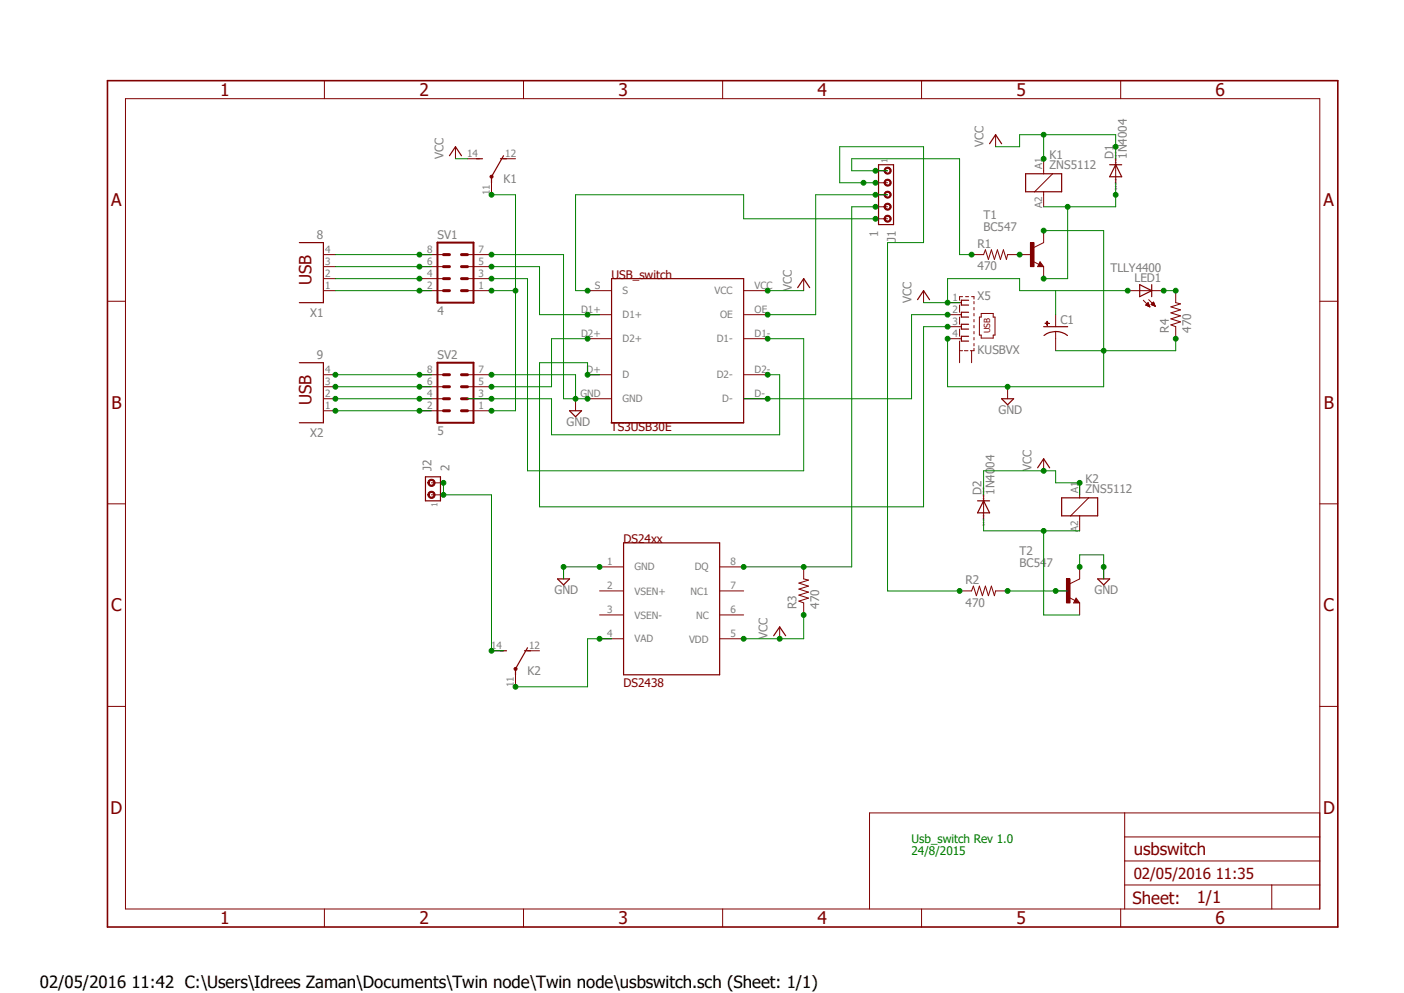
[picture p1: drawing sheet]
<svg xmlns="http://www.w3.org/2000/svg" width="297mm" height="210mm" viewBox="0 0 297 210" stroke-linecap="round" stroke-linejoin="round" font-family="sans-serif">
<path d="M22.2 16.7l261.1 179.9M283.3 16.7l-261.1 179.9" fill="none" stroke="#fff" stroke-width=".21"/>
<g fill="none" stroke="#800000" stroke-width=".25">
<path d="M100.8 33.6h1.3M105.9 33.6h1.2M106.5 32.9l-2.5 4.5v1.3M209.3 30.4l1.3-1.9 1.3 1.9M217 36.7h7.6v3.9h-7.6zM63.3 51.3h5.1v12.7h-5.1M129.4 58.9h27.9v30.5h-27.9zM63.3 76.7h5.1v12.7h-5.1M168.7 60.8l1.3-1.9 1.3 1.9M194.1 63.4l1.3-1.9 1.2 1.9M204.9 63.5h-1.5v1h1.5M204.9 66h-1.5v1.1h1.5"/>
<path d="M204.9 68.6h-1.5v1h1.5M204.9 71.1h-1.5v1h1.5M120.5 86.9h2.5l-1.2 1.2zM211.9 84.3h2.5l-1.3 1.3z"/>
</g>
<g fill="none" stroke="#800000" stroke-width=".21">
<path d="M210.6 28.5v2.5M220.8 33.6v3.1M222.7 36.7l-3.8 3.9M68.4 58.9h2.6M68.4 56.4h2.6M68.4 53.8h2.6M88.7 58.9h5.1M88.7 56.4h5.1M88.7 53.8h5.1M98.9 58.9h5.1M98.9 56.4h5.1M98.9 53.8h5.1"/>
<path d="M170 58.9v2.6M205.5 53.8h2.6l.3-1 .7 2.1 .6-2.1 .7 2.1 .6-2.1 .6 2.1 .7-2.1 .6 2.1 .2-1.1h2.6M220.8 40.6v3.1M68.4 61.5h2.6M68.4 79.2h2.6M88.7 61.5h5.1M88.7 79.2h5.1M98.9 61.5h5.1M98.9 79.2h5.1M124.3 61.5h5.1M124.3 79.2h5.1M124.3 66.5h5.1"/>
<path d="M124.3 71.6h5.1M157.3 61.5h5.1M157.3 79.2h5.1M157.3 66.5h5.1M157.3 71.6h5.1M195.4 61.5v2.5M200.4 66.5h3M200.4 71.6h3M200.4 69.1h3M200.4 64h3M203 74.2h.6M203 64.5v1.5"/>
<path d="M203 67.1v1.5M203 69.6v1.5M203 72.1v4.6M203.6 62.7h-.6v.8M204 74.2h.8M204.3 62.7h.6M205.5 62.7h.5v.5M205.5 74.2v2.5M206 73.7v.5h-.7M206 63.8v.5M206 65v.5M206 66.3v.5"/>
<path d="M206 67.6v.5M206 68.8v.5M206 70.1v.5M206 71.4v.5M206 72.6v.6M207.6 66.3h2.5v.8h.4v3.8h-.4v.6h-2.5v-.6h-.4v-3.8h.4zM68.4 86.9h2.6M68.4 84.3h2.6M68.4 81.8h2.6M88.7 86.9h5.1M88.7 84.3h5.1M88.7 81.8h5.1"/>
<path d="M98.9 86.9h5.1M98.9 84.3h5.1M98.9 81.8h5.1M121.8 84.3v2.6M124.3 84.3h5.1M157.3 84.3h5.1M213.1 81.8v2.5"/>
</g>
<path d="M92.5 51.3h7.7v12.7h-7.7zM92.5 76.7h7.7v12.7h-7.7z" fill="none" stroke="#800000" stroke-width=".42"/>
<g fill="none" stroke="#800000" stroke-width=".63">
<path d="M93.8 56.4h1.3M93.8 58.9h1.3M93.8 53.8h1.3M97.6 56.4h1.3M97.6 58.9h1.3M97.6 53.8h1.3M93.8 61.5h1.3M93.8 79.2h1.3M97.6 61.5h1.3M97.6 79.2h1.3M93.8 81.8h1.3M93.8 84.3h1.3"/>
<path d="M93.8 86.9h1.3M97.6 81.8h1.3M97.6 84.3h1.3M97.6 86.9h1.3"/>
</g>
<path d="M103.8 37.1h.4v.5h-.4l-.2-.2z" fill-rule="evenodd" fill="#800000"/>
<path d="M98.9 33.6h2.5M103.8 37.1h.4v.5h-.4l-.2-.2zM104 38.7v2.5M106.5 33.6h2.6M236 33.6v5.1M218.5 55.3l1.3 .6M220 55.4l.8 1h-1.3zM220.8 51.3l-2.1 1" fill="none" stroke="#800000" stroke-width=".21"/>
<path d="M234.7 34.8h2.6M236 34.8l1.3 2.6h-2.6zM220 55.9l.1 .2h-.3l.2-.5 .5 .7h-.7" fill="none" stroke="#800000" stroke-width=".25"/>
<path d="M218 51.3h.7v5.1h-.7z" fill-rule="evenodd" fill="#800000"/>
<g fill="none" stroke="#800000" stroke-width=".21">
<path d="M68.6 17.1v3.8M110.7 17.1v3.8M152.9 17.1v3.8M194.9 17.1v3.8M237.1 17.1v3.8M26.5 20.9h252.7v171.3h-252.7zM96.4 31v2.6M215.7 53.8h2.5M218 51.3h.7v5.1h-.7zM220.8 48.8v2.5M220.8 56.4v2.5M22.7 63.7h3.8"/>
<path d="M279.2 63.7h3.8M22.7 106.6h3.8M119.2 119.9v2.5M126.8 119.9h5.1M152.2 119.9h5.1M279.2 106.6h3.8M126.8 125h5.1M126.8 130h5.1M126.8 135.1h5.1M152.2 125h5.1M152.2 130h5.1M152.2 135.1h5.1"/>
<path d="M164.9 132.6v2.5M22.7 149.4h3.8M279.2 149.4h3.8M237.9 171.9v20.3M237.9 177h41.3M279.2 171.9h-95.3v20.3M68.6 192.2v3.8M110.7 192.2v3.8M152.9 192.2v3.8M194.9 192.2v3.8M237.1 192.2v3.8M237.9 187.2h41.3"/>
<path d="M237.9 182.1h41.3M269 187.2v5"/>
</g>
<path d="M95.1 32.9l1.3-1.9 1.2 1.9M185.8 34.8h3.2v12.7h-3.2zM131.9 114.8h20.3v27.9h-20.3zM117.9 122.4h2.6l-1.3 1.3zM163.7 134.5l1.2-1.9 1.3 1.9" fill="none" stroke="#800000" stroke-width=".25"/>
<path d="M22.7 17.1h260.3v178.9h-260.3z" fill="none" stroke="#800000" stroke-width=".34"/>
<path d="M187.3 35.5a.77 .77 0 0 1 1.2 .3 .77 .77 0 0 1-.6 1.1 .77 .77 0 0 1-.9-.8h.2a.51 .51 0 0 1 .7-.6 .51 .51 0 0 1 .3 .8 .51 .51 0 0 1-.9 0l-.1-.2h-.2z" fill-rule="evenodd" fill="#800000"/>
<path d="M187.3 35.5a.77 .77 0 0 1 1.2 .3 .77 .77 0 0 1-.6 1.1 .77 .77 0 0 1-.9-.8h.2a.51 .51 0 0 1 .7-.6 .51 .51 0 0 1 .3 .8 .51 .51 0 0 1-.9 0l-.1-.2h-.2z" fill="none" stroke="#800000" stroke-width=".21"/>
<path d="M187.3 38a.77 .77 0 0 1 1.2 .4 .77 .77 0 0 1-.6 1 .77 .77 0 0 1-.9-.7h.2a.51 .51 0 0 1 .7-.6 .51 .51 0 0 1 .3 .8 .51 .51 0 0 1-.9 0l-.1-.2h-.2z" fill-rule="evenodd" fill="#800000"/>
<path d="M187.3 38a.77 .77 0 0 1 1.2 .4 .77 .77 0 0 1-.6 1 .77 .77 0 0 1-.9-.7h.2a.51 .51 0 0 1 .7-.6 .51 .51 0 0 1 .3 .8 .51 .51 0 0 1-.9 0l-.1-.2h-.2z" fill="none" stroke="#800000" stroke-width=".21"/>
<path d="M187.3 40.6a.77 .77 0 0 1 1.2 .3 .77 .77 0 0 1-.6 1 .77 .77 0 0 1-.9-.7h.2a.51 .51 0 0 1 .7-.6 .51 .51 0 0 1 .3 .8 .51 .51 0 0 1-.9 0l-.1-.2h-.2z" fill-rule="evenodd" fill="#800000"/>
<path d="M187.3 40.6a.77 .77 0 0 1 1.2 .3 .77 .77 0 0 1-.6 1 .77 .77 0 0 1-.9-.7h.2a.51 .51 0 0 1 .7-.6 .51 .51 0 0 1 .3 .8 .51 .51 0 0 1-.9 0l-.1-.2h-.2z" fill="none" stroke="#800000" stroke-width=".21"/>
<path d="M187.3 43.1a.77 .77 0 0 1 1.2 .3 .77 .77 0 0 1-.6 1.1 .77 .77 0 0 1-.9-.8h.2a.51 .51 0 0 1 .7-.5 .51 .51 0 0 1 .3 .7 .51 .51 0 0 1-.9 0l-.1-.2h-.2z" fill-rule="evenodd" fill="#800000"/>
<path d="M187.3 43.1a.77 .77 0 0 1 1.2 .3 .77 .77 0 0 1-.6 1.1 .77 .77 0 0 1-.9-.8h.2a.51 .51 0 0 1 .7-.5 .51 .51 0 0 1 .3 .7 .51 .51 0 0 1-.9 0l-.1-.2h-.2z" fill="none" stroke="#800000" stroke-width=".21"/>
<path d="M187.3 45.6a.77 .77 0 0 1 1.2 .4 .77 .77 0 0 1-.6 1 .77 .77 0 0 1-.9-.7h.2a.51 .51 0 0 1 .7-.6 .51 .51 0 0 1 .3 .8 .51 .51 0 0 1-.9 0l-.1-.2h-.2z" fill-rule="evenodd" fill="#800000"/>
<path d="M185.2 36.1h2.5M185.2 38.7h2.5M185.2 41.2h2.5M185.2 43.7h2.5M185.2 46.3h2.5M187.3 45.6a.77 .77 0 0 1 1.2 .4 .77 .77 0 0 1-.6 1 .77 .77 0 0 1-.9-.7h.2a.51 .51 0 0 1 .7-.6 .51 .51 0 0 1 .3 .8 .51 .51 0 0 1-.9 0l-.1-.2h-.2zM228.4 102.1v3.2M228.4 109.1v3.2M230.3 105.3l-3.8 3.8" fill="none" stroke="#800000" stroke-width=".21"/>
<path d="M224.6 105.3h7.6v3.8h-7.6zM105.9 137.6h1.2M111 137.6h1.2M111.6 137l-2.5 4.4v1.3" fill="none" stroke="#800000" stroke-width=".25"/>
<path d="M108.8 141.2h.5v.5h-.5l-.1-.3z" fill-rule="evenodd" fill="#800000"/>
<path d="M104 137.6h2.5M111.6 137.6h2.5M108.8 141.2h.5v.5h-.5l-.1-.3zM109.1 142.7v2.5" fill="none" stroke="#800000" stroke-width=".21"/>
<path d="M90 100.8h3.2v5.1h-3.2z" fill="none" stroke="#800000" stroke-width=".25"/>
<path d="M90.6 104.3a.77 .77 0 0 1 1.3-.2 .77 .77 0 0 1-.3 1.2 .77 .77 0 0 1-1.1-.7h.3a.51 .51 0 0 1 .6-.4 .51 .51 0 0 1 .3 .7 .51 .51 0 0 1-.7 .2l-.2-.5h-.3z" fill-rule="evenodd" fill="#800000"/>
<path d="M90.6 104.3a.77 .77 0 0 1 1.3-.2 .77 .77 0 0 1-.3 1.2 .77 .77 0 0 1-1.1-.7h.3a.51 .51 0 0 1 .6-.4 .51 .51 0 0 1 .3 .7 .51 .51 0 0 1-.7 .2l-.2-.5h-.3z" fill="none" stroke="#800000" stroke-width=".21"/>
<path d="M90.6 101.7a.77 .77 0 0 1 1.3-.1 .77 .77 0 0 1-.3 1.2 .77 .77 0 0 1-1.1-.7h.3a.51 .51 0 0 1 .6-.5 .51 .51 0 0 1 .3 .7 .51 .51 0 0 1-.7 .2l-.2-.4h-.3z" fill-rule="evenodd" fill="#800000"/>
<path d="M220.8 97v2.6M90.6 101.7a.77 .77 0 0 1 1.3-.1 .77 .77 0 0 1-.3 1.2 .77 .77 0 0 1-1.1-.7h.3a.51 .51 0 0 1 .6-.5 .51 .51 0 0 1 .3 .7 .51 .51 0 0 1-.7 .2l-.2-.4h-.3zM91.3 104.6h2.5M91.3 102.1h2.5M208.1 104.6v5.1M226.1 126.4l1.3 .6M227.6 126.5l.8 1h-1.3zM228.4 122.4l-2 1" fill="none" stroke="#800000" stroke-width=".21"/>
<path d="M219.5 98.9l1.3-1.9 1.2 1.9M206.8 105.9h2.5M208.1 105.9l1.2 2.6h-2.5zM227.6 127l.2 .3h-.4l.2-.6 .5 .7h-.7" fill="none" stroke="#800000" stroke-width=".25"/>
<path d="M225.6 122.4h.8v5.1h-.8z" fill-rule="evenodd" fill="#800000"/>
<g fill="none" stroke="#800000" stroke-width=".21">
<path d="M223.3 70.1v1.5M238.5 61.5h7.7M241.9 63.5l1.3 1.4M242.4 64.5l.5-.5 .3 .9zM242.4 64.5h.7M242.5 64.6h.6M242.5 64.4h.5M242.6 64.3h.4M242.7 64.2h.3M242.7 64.7h.5M242.7 64.1h.2M242.8 64.1h.1"/>
<path d="M242.9 64.8h.3M243 63.4l1.4 1.4M243.1 64.9h.1M243.5 64.4l.5-.5 .4 .9zM243.5 64.4h.7M243.6 64.3h.6M243.7 64.2h.4M243.7 64.5h.6M243.8 64.1h.3M243.9 64.6h.4M243.9 64h.2M244.1 64.7h.2"/>
<path d="M244.3 64.8h.1M248.7 61.5v2.5l1 .3-2 .6 2 .6-2 .7 2 .6-2 .6 2 .7-2 .6 1 .4v2.5M170 119.9v2.5l1 .3-2 .6 2 .7-2 .6 2 .6-2 .7 2 .6-2 .6 1 .4v2.5M228.4 119.9v2.5M233.5 119.9v2.5M203 125h2.5l.4-1 .6 2 .7-2 .6 2 .6-2 .7 2 .6-2 .7 2 .2-1h2.5M223.3 125h2.5M225.6 122.4h.8v5.1h-.8zM228.4 127.5v2.5"/>
</g>
<path d="M220.8 69.1h5M220.9 71a4 4 0 0 1 4.9 0M241.1 60.2l2.5 1.3-2.5 1.2zM243.6 60.2v2.5M232.2 122.4h2.5l-1.2 1.3z" fill="none" stroke="#800000" stroke-width=".25"/>
<path d="M221.1 68.3l.8 .1z" fill-rule="evenodd" fill="#800000"/>
<path d="M221.1 68.3l.8 .1z" fill="none" stroke="#800000" stroke-width=".21"/>
<path d="M221.4 67.9l.1 .9z" fill-rule="evenodd" fill="#800000"/>
<path d="M221.4 67.9l.1 .9zM223.3 66.5v2.6M223.3 71.6v2.6" fill="none" stroke="#800000" stroke-width=".21"/>
<path d="M71 53.8h20.3" fill="none" stroke="#008000" stroke-width=".21"/>
<circle cx="88.7" cy="53.8" r=".51" fill="#008000"/>
<g fill="none" stroke="#008000" stroke-width=".21">
<path d="M71 56.4h17.7"/>
<circle cx="88.7" cy="53.8" r=".51"/>
</g>
<circle cx="88.7" cy="56.4" r=".51" fill="#008000"/>
<g fill="none" stroke="#008000" stroke-width=".21">
<path d="M71 58.9h17.7M88.7 56.4h2.6"/>
<circle cx="88.7" cy="56.4" r=".51"/>
</g>
<circle cx="88.7" cy="58.9" r=".51" fill="#008000"/>
<g fill="none" stroke="#008000" stroke-width=".21">
<path d="M71 79.2h20.3"/>
<circle cx="88.7" cy="58.9" r=".51"/>
</g>
<circle cx="70.9" cy="79.2" r=".51" fill="#008000"/>
<circle cx="70.9" cy="79.2" r=".51" fill="none" stroke="#008000" stroke-width=".21"/>
<circle cx="88.7" cy="79.2" r=".51" fill="#008000"/>
<g fill="none" stroke="#008000" stroke-width=".21">
<path d="M71 81.8h20.3"/>
<circle cx="88.7" cy="79.2" r=".51"/>
</g>
<circle cx="70.9" cy="81.8" r=".51" fill="#008000"/>
<circle cx="70.9" cy="81.8" r=".51" fill="none" stroke="#008000" stroke-width=".21"/>
<circle cx="88.7" cy="81.8" r=".51" fill="#008000"/>
<g fill="none" stroke="#008000" stroke-width=".21">
<path d="M71 84.3h20.3"/>
<circle cx="88.7" cy="81.8" r=".51"/>
</g>
<circle cx="70.9" cy="84.3" r=".51" fill="#008000"/>
<circle cx="70.9" cy="84.3" r=".51" fill="none" stroke="#008000" stroke-width=".21"/>
<circle cx="88.7" cy="84.3" r=".51" fill="#008000"/>
<g fill="none" stroke="#008000" stroke-width=".21">
<path d="M114.1 56.4v10.1h10.2"/>
<circle cx="88.7" cy="84.3" r=".51"/>
</g>
<circle cx="124.3" cy="66.5" r=".51" fill="#008000"/>
<g fill="none" stroke="#008000" stroke-width=".21">
<path d="M104 56.4h10.1M124.3 66.5h2.5"/>
<circle cx="124.3" cy="66.5" r=".51"/>
</g>
<circle cx="104" cy="56.4" r=".51" fill="#008000"/>
<g fill="none" stroke="#008000" stroke-width=".21">
<path d="M111.6 58.9v40.7h58.4v-28h-7.6"/>
<circle cx="104" cy="56.4" r=".51"/>
</g>
<circle cx="162.4" cy="71.6" r=".51" fill="#008000"/>
<g fill="none" stroke="#008000" stroke-width=".21">
<path d="M104 58.9h7.6"/>
<circle cx="162.4" cy="71.6" r=".51"/>
</g>
<circle cx="104" cy="58.9" r=".51" fill="#008000"/>
<g fill="none" stroke="#008000" stroke-width=".21">
<path d="M124.3 71.6h-7.6v10.2h-12.7"/>
<circle cx="104" cy="58.9" r=".51"/>
</g>
<circle cx="124.3" cy="71.6" r=".51" fill="#008000"/>
<circle cx="124.3" cy="71.6" r=".51" fill="none" stroke="#008000" stroke-width=".21"/>
<circle cx="104" cy="81.8" r=".51" fill="#008000"/>
<g fill="none" stroke="#008000" stroke-width=".21">
<path d="M162.4 79.2h2.5v12.7h-48.2"/>
<circle cx="104" cy="81.8" r=".51"/>
</g>
<circle cx="162.4" cy="79.2" r=".51" fill="#008000"/>
<g fill="none" stroke="#008000" stroke-width=".21">
<path d="M104 84.3h12.7v7.6"/>
<circle cx="162.4" cy="79.2" r=".51"/>
</g>
<circle cx="104" cy="84.3" r=".51" fill="#008000"/>
<g fill="none" stroke="#008000" stroke-width=".21">
<path d="M200.4 66.5h-7.6v17.8h-30.4M98.9 84.3h5.1"/>
<circle cx="104" cy="84.3" r=".51"/>
</g>
<circle cx="200.4" cy="66.5" r=".51" fill="#008000"/>
<circle cx="200.4" cy="66.5" r=".51" fill="none" stroke="#008000" stroke-width=".21"/>
<circle cx="162.4" cy="84.3" r=".51" fill="#008000"/>
<g fill="none" stroke="#008000" stroke-width=".21">
<path d="M200.4 69.1h-5v38.1h-81.3v-30.5h10.2M157.3 84.3h5.1"/>
<circle cx="162.4" cy="84.3" r=".51"/>
</g>
<circle cx="200.4" cy="69.1" r=".51" fill="#008000"/>
<g fill="none" stroke="#008000" stroke-width=".21">
<path d="M124.3 76.7v2.5h2.5"/>
<circle cx="200.4" cy="69.1" r=".51"/>
</g>
<circle cx="124.3" cy="79.2" r=".51" fill="#008000"/>
<g fill="none" stroke="#008000" stroke-width=".21">
<path d="M172.6 41.2v25.3h-10.2"/>
<circle cx="124.3" cy="79.2" r=".51"/>
</g>
<circle cx="162.4" cy="66.5" r=".51" fill="#008000"/>
<g fill="none" stroke="#008000" stroke-width=".21">
<path d="M172.6 41.2h12.6"/>
<circle cx="162.4" cy="66.5" r=".51"/>
</g>
<circle cx="185.2" cy="41.2" r=".51" fill="#008000"/>
<g fill="none" stroke="#008000" stroke-width=".21">
<path d="M180.2 33.6h22.8v20.2h2.5M185.2 41.2h2.5"/>
<circle cx="185.2" cy="41.2" r=".51"/>
</g>
<circle cx="205.5" cy="53.8" r=".51" fill="#008000"/>
<g fill="none" stroke="#008000" stroke-width=".21">
<path d="M180.2 33.6v2.5h5"/>
<circle cx="205.5" cy="53.8" r=".51"/>
</g>
<circle cx="185.2" cy="36.1" r=".51" fill="#008000"/>
<g fill="none" stroke="#008000" stroke-width=".21">
<path d="M185.2 36.1h2.5"/>
<circle cx="185.2" cy="36.1" r=".51"/>
</g>
<circle cx="104" cy="53.8" r=".51" fill="#008000"/>
<circle cx="104" cy="53.8" r=".51" fill="none" stroke="#008000" stroke-width=".21"/>
<circle cx="124.3" cy="84.3" r=".51" fill="#008000"/>
<g fill="none" stroke="#008000" stroke-width=".21">
<path d="M121.8 84.3h2.5"/>
<circle cx="124.3" cy="84.3" r=".51"/>
</g>
<circle cx="104" cy="79.2" r=".51" fill="#008000"/>
<g fill="none" stroke="#008000" stroke-width=".21">
<path d="M104 79.2h17.8v5.1"/>
<circle cx="104" cy="79.2" r=".51"/>
</g>
<circle cx="121.7" cy="84.3" r=".51" fill="#008000"/>
<g fill="none" stroke="#008000" stroke-width=".21">
<path d="M104 53.8h15.2v30.5h2.6"/>
<circle cx="121.7" cy="84.3" r=".51"/>
</g>
<circle cx="220.8" cy="48.8" r=".51" fill="#008000"/>
<g fill="none" stroke="#008000" stroke-width=".21">
<path d="M220.8 48.8h12.7v33h-20.4"/>
<circle cx="220.8" cy="48.8" r=".51"/>
</g>
<circle cx="213.1" cy="81.8" r=".51" fill="#008000"/>
<g fill="none" stroke="#008000" stroke-width=".21">
<path d="M200.4 71.6v10.2h12.7"/>
<circle cx="213.1" cy="81.8" r=".51"/>
</g>
<circle cx="200.4" cy="71.6" r=".51" fill="#008000"/>
<g fill="none" stroke="#008000" stroke-width=".21">
<path d="M248.7 71.6v2.6h-15.2"/>
<circle cx="200.4" cy="71.6" r=".51"/>
</g>
<circle cx="248.7" cy="71.6" r=".51" fill="#008000"/>
<circle cx="248.7" cy="71.6" r=".51" fill="none" stroke="#008000" stroke-width=".21"/>
<circle cx="233.5" cy="74.2" r=".51" fill="#008000"/>
<g fill="none" stroke="#008000" stroke-width=".21">
<path d="M223.3 74.2h10.2M228.4 119.9v-2.6h5.1v2.6"/>
<circle cx="233.5" cy="74.2" r=".51"/>
</g>
<circle cx="228.4" cy="119.9" r=".51" fill="#008000"/>
<circle cx="228.4" cy="119.9" r=".51" fill="none" stroke="#008000" stroke-width=".21"/>
<circle cx="233.5" cy="119.9" r=".51" fill="#008000"/>
<g fill="none" stroke="#008000" stroke-width=".21">
<path d="M126.8 119.9h-7.6v2.5M233.5 119.9v2.5"/>
<circle cx="233.5" cy="119.9" r=".51"/>
</g>
<circle cx="126.8" cy="119.9" r=".51" fill="#008000"/>
<circle cx="126.8" cy="119.9" r=".51" fill="none" stroke="#008000" stroke-width=".21"/>
<circle cx="119.2" cy="119.9" r=".51" fill="#008000"/>
<g fill="none" stroke="#008000" stroke-width=".21">
<path d="M200.4 64h2.6"/>
<circle cx="119.2" cy="119.9" r=".51"/>
</g>
<circle cx="200.4" cy="64" r=".51" fill="#008000"/>
<g fill="none" stroke="#008000" stroke-width=".21">
<path d="M223.3 61.5h-7.6v-2.6h-15.3v5.1h-5"/>
<circle cx="200.4" cy="64" r=".51"/>
</g>
<circle cx="238.5" cy="61.5" r=".51" fill="#008000"/>
<g fill="none" stroke="#008000" stroke-width=".21">
<path d="M236 28.5v2.5M238.5 61.5h-15.2v5"/>
<circle cx="238.5" cy="61.5" r=".51"/>
</g>
<circle cx="220.8" cy="33.6" r=".51" fill="#008000"/>
<g fill="none" stroke="#008000" stroke-width=".21">
<path d="M220.8 28.5v5.1M236 31v2.6M236 28.5h-20.3v2.5h-5.1"/>
<circle cx="220.8" cy="33.6" r=".51"/>
</g>
<circle cx="220.8" cy="28.5" r=".51" fill="#008000"/>
<circle cx="220.8" cy="28.5" r=".51" fill="none" stroke="#008000" stroke-width=".21"/>
<circle cx="236" cy="31" r=".51" fill="#008000"/>
<g fill="none" stroke="#008000" stroke-width=".21">
<path d="M162.4 61.5h7.6"/>
<circle cx="236" cy="31" r=".51"/>
</g>
<circle cx="162.4" cy="61.5" r=".51" fill="#008000"/>
<g fill="none" stroke="#008000" stroke-width=".21">
<path d="M96.4 33.6h2.5M157.3 135.1h7.6"/>
<circle cx="162.4" cy="61.5" r=".51"/>
</g>
<circle cx="157.3" cy="135.1" r=".51" fill="#008000"/>
<circle cx="157.3" cy="135.1" r=".51" fill="none" stroke="#008000" stroke-width=".21"/>
<circle cx="164.9" cy="135.1" r=".51" fill="#008000"/>
<g fill="none" stroke="#008000" stroke-width=".21">
<path d="M170 130v5.1h-5.1"/>
<circle cx="164.9" cy="135.1" r=".51"/>
</g>
<circle cx="170" cy="130" r=".51" fill="#008000"/>
<g fill="none" stroke="#008000" stroke-width=".21">
<path d="M208.1 104.6v-5h15.2v2.5h5.1v2.5"/>
<circle cx="170" cy="130" r=".51"/>
</g>
<circle cx="220.8" cy="99.6" r=".51" fill="#008000"/>
<circle cx="220.8" cy="99.6" r=".51" fill="none" stroke="#008000" stroke-width=".21"/>
<circle cx="228.4" cy="102.1" r=".51" fill="#008000"/>
<g fill="none" stroke="#008000" stroke-width=".21">
<path d="M236 38.7v5h-15.2M225.8 43.7v15.2h-5"/>
<circle cx="228.4" cy="102.1" r=".51"/>
</g>
<circle cx="225.8" cy="43.7" r=".51" fill="#008000"/>
<circle cx="225.8" cy="43.7" r=".51" fill="none" stroke="#008000" stroke-width=".21"/>
<circle cx="220.8" cy="58.9" r=".51" fill="#008000"/>
<circle cx="220.8" cy="58.9" r=".51" fill="none" stroke="#008000" stroke-width=".21"/>
<circle cx="236" cy="41.2" r=".51" fill="#008000"/>
<circle cx="236" cy="41.2" r=".51" fill="none" stroke="#008000" stroke-width=".21"/>
<circle cx="215.7" cy="53.8" r=".51" fill="#008000"/>
<g fill="none" stroke="#008000" stroke-width=".21">
<path d="M71 61.5h17.7"/>
<circle cx="215.7" cy="53.8" r=".51"/>
</g>
<circle cx="88.7" cy="61.5" r=".51" fill="#008000"/>
<g fill="none" stroke="#008000" stroke-width=".21">
<path d="M88.7 61.5h2.6"/>
<circle cx="88.7" cy="61.5" r=".51"/>
</g>
<circle cx="70.9" cy="86.9" r=".51" fill="#008000"/>
<g fill="none" stroke="#008000" stroke-width=".21">
<path d="M71 86.9h17.7"/>
<circle cx="70.9" cy="86.9" r=".51"/>
</g>
<circle cx="88.7" cy="86.9" r=".51" fill="#008000"/>
<g fill="none" stroke="#008000" stroke-width=".21">
<path d="M88.7 86.9h2.6"/>
<circle cx="88.7" cy="86.9" r=".51"/>
</g>
<circle cx="104" cy="86.9" r=".51" fill="#008000"/>
<g fill="none" stroke="#008000" stroke-width=".21">
<path d="M104 61.5h5.1M104 86.9h5.1"/>
<circle cx="104" cy="86.9" r=".51"/>
</g>
<circle cx="104" cy="61.5" r=".51" fill="#008000"/>
<g fill="none" stroke="#008000" stroke-width=".21">
<path d="M104 41.2h5.1v45.7"/>
<circle cx="104" cy="61.5" r=".51"/>
</g>
<circle cx="104" cy="41.2" r=".51" fill="#008000"/>
<circle cx="104" cy="41.2" r=".51" fill="none" stroke="#008000" stroke-width=".21"/>
<circle cx="109" cy="61.5" r=".51" fill="#008000"/>
<circle cx="109" cy="61.5" r=".51" fill="none" stroke="#008000" stroke-width=".21"/>
<circle cx="124.3" cy="61.5" r=".51" fill="#008000"/>
<g fill="none" stroke="#008000" stroke-width=".21">
<path d="M185.2 46.3h-27.9v-5.1h-35.5v20.3h2.5"/>
<circle cx="124.3" cy="61.5" r=".51"/>
</g>
<circle cx="185.2" cy="46.3" r=".51" fill="#008000"/>
<g fill="none" stroke="#008000" stroke-width=".21">
<path d="M185.2 43.7h-5v76.2h-22.9"/>
<circle cx="185.2" cy="46.3" r=".51"/>
</g>
<circle cx="185.2" cy="43.7" r=".51" fill="#008000"/>
<circle cx="185.2" cy="43.7" r=".51" fill="none" stroke="#008000" stroke-width=".21"/>
<circle cx="157.3" cy="119.9" r=".51" fill="#008000"/>
<circle cx="157.3" cy="119.9" r=".51" fill="none" stroke="#008000" stroke-width=".21"/>
<circle cx="170" cy="119.9" r=".51" fill="#008000"/>
<g fill="none" stroke="#008000" stroke-width=".21">
<path d="M126.8 135.1h-2.5v10.1h-15.2"/>
<circle cx="170" cy="119.9" r=".51"/>
</g>
<circle cx="126.8" cy="135.1" r=".51" fill="#008000"/>
<g fill="none" stroke="#008000" stroke-width=".21">
<path d="M126.8 135.1h2.6"/>
<circle cx="126.8" cy="135.1" r=".51"/>
</g>
<circle cx="109" cy="145.2" r=".51" fill="#008000"/>
<g fill="none" stroke="#008000" stroke-width=".21">
<path d="M93.8 102.1v2.5h10.2v33h2.5"/>
<circle cx="109" cy="145.2" r=".51"/>
</g>
<circle cx="93.8" cy="104.6" r=".51" fill="#008000"/>
<circle cx="93.8" cy="104.6" r=".51" fill="none" stroke="#008000" stroke-width=".21"/>
<circle cx="93.8" cy="102.1" r=".51" fill="#008000"/>
<circle cx="93.8" cy="102.1" r=".51" fill="none" stroke="#008000" stroke-width=".21"/>
<circle cx="104" cy="137.6" r=".51" fill="#008000"/>
<g fill="none" stroke="#008000" stroke-width=".21">
<path d="M208.1 109.7v2.6h20.3M220.8 130h7.6"/>
<circle cx="104" cy="137.6" r=".51"/>
</g>
<circle cx="220.8" cy="112.3" r=".51" fill="#008000"/>
<g fill="none" stroke="#008000" stroke-width=".21">
<path d="M195.4 31v20.3h-7.7v73.7h15.3M220.8 112.3v17.7"/>
<circle cx="220.8" cy="112.3" r=".51"/>
</g>
<circle cx="203" cy="125" r=".51" fill="#008000"/>
<g fill="none" stroke="#008000" stroke-width=".21">
<path d="M195.4 31h-17.8v7.7h7.6"/>
<circle cx="203" cy="125" r=".51"/>
</g>
<circle cx="182.7" cy="38.7" r=".51" fill="#008000"/>
<circle cx="182.7" cy="38.7" r=".51" fill="none" stroke="#008000" stroke-width=".21"/>
<circle cx="185.2" cy="38.7" r=".51" fill="#008000"/>
<g fill="none" stroke="#008000" stroke-width=".21">
<path d="M213.1 125h10.2"/>
<circle cx="185.2" cy="38.7" r=".51"/>
</g>
<circle cx="213.1" cy="125" r=".51" fill="#008000"/>
<circle cx="213.1" cy="125" r=".51" fill="none" stroke="#008000" stroke-width=".21"/>
<circle cx="223.3" cy="125" r=".51" fill="#008000"/>
<g fill="none" stroke="#008000" stroke-width=".21">
<path d="M246.2 61.5h2.5M223.3 125h2.5"/>
<circle cx="223.3" cy="125" r=".51"/>
</g>
<circle cx="246.2" cy="61.5" r=".51" fill="#008000"/>
<circle cx="246.2" cy="61.5" r=".51" fill="none" stroke="#008000" stroke-width=".21"/>
<circle cx="248.7" cy="61.5" r=".51" fill="#008000"/>
<circle cx="248.7" cy="61.5" r=".51" fill="none" stroke="#008000" stroke-width=".21"/>
<g font-size="3.7" fill="#800000">
<text x="46.6" y="20.3">1</text>
<text x="88.7" y="20.3">2</text>
<text x="130.8" y="20.3">3</text>
<text x="172.9" y="20.3">4</text>
<text x="215.1" y="20.3">5</text>
<text x="257.1" y="20.3">6</text>
<text x="23.5" y="43.6">A</text>
<text x="280" y="43.6">A</text>
<text x="23.6" y="86.4">B</text>
<text x="280" y="86.4">B</text>
<text x="23.5" y="129.3">C</text>
<text x="280" y="129.3">C</text>
<text x="23.4" y="172.1">D</text>
<text x="279.9" y="172.1">D</text>
<text x="46.6" y="195.5">1</text>
<text x="88.7" y="195.5">2</text>
<text x="130.8" y="195.5">3</text>
<text x="172.9" y="195.5">4</text>
<text x="215.1" y="195.5">5</text>
<text x="257.1" y="195.5">6</text>
</g>
<g font-size="3.6" fill="#800000">
<text x="65.9" y="60.3" transform="rotate(-90 65.9 60.3)">USB</text>
<text x="65.9" y="85.7" transform="rotate(-90 65.9 85.7)">USB</text>
<text x="239.8" y="180.8">usbswitch</text>
<text x="239.6" y="191.1">Sheet:</text>
<text x="253.2" y="191">1/1</text>
</g>
<text font-size="3.6" x="8.4" y="208.9">02/05/2016 11:42 C:\Users\Idrees Zaman\Documents\Twin node\Twin node\usbswitch.sch (Sheet: 1/1)</text>
<text font-size="3.2" fill="#800000" x="239.8" y="185.9">02/05/2016 11:35</text>
<g font-size="2.5" fill="#808080">
<text x="93.8" y="33.6" transform="rotate(-90 93.8 33.6)">VCC</text>
<text x="208.1" y="31" transform="rotate(-90 208.1 31)">VCC</text>
<text x="222" y="35.7">ZNS5112</text>
<text x="222" y="33.6">K1</text>
<text x="235.5" y="33.6" transform="rotate(-90 235.5 33.6)">D1</text>
<text x="238.3" y="33.6" transform="rotate(-90 238.3 33.6)">1N4004</text>
<text x="106.5" y="38.7">K1</text>
<text x="208.1" y="46.3">T1</text>
<text x="67.1" y="50.6">8</text>
<text x="92.5" y="50.5">SV1</text>
<text x="185.8" y="50.2" transform="rotate(-90 185.8 50.2)">1</text>
<text x="189.5" y="51.2" transform="rotate(-90 189.5 51.2)">J1</text>
<text x="206.8" y="52.4">R1</text>
<text x="208.1" y="48.8">BC547</text>
<text x="206.8" y="57.2">470</text>
<text x="234.9" y="57.5">TLLY4400</text>
<text x="240" y="59.7">LED1</text>
<text x="167.5" y="61.5" transform="rotate(-90 167.5 61.5)">VCC</text>
<text x="192.8" y="64" transform="rotate(-90 192.8 64)">VCC</text>
<text x="206.8" y="63.5">X5</text>
<text x="65.6" y="67.1">X1</text>
<text x="92.5" y="66.5">4</text>
<text x="224.3" y="68.5">C1</text>
<text x="247.2" y="70.4" transform="rotate(-90 247.2 70.4)">R4</text>
<text x="252" y="70.4" transform="rotate(-90 252 70.4)">470</text>
<text x="67.1" y="75.9">9</text>
<text x="92.5" y="75.9">SV2</text>
<text x="206.8" y="74.9">KUSBVX</text>
<text x="211.2" y="87.5">GND</text>
<text x="65.6" y="92.5">X2</text>
<text x="92.5" y="91.9">5</text>
<text x="119.8" y="90">GND</text>
<text x="91.3" y="99.6" transform="rotate(-90 91.3 99.6)">J2</text>
<text x="95.1" y="99.6" transform="rotate(-90 95.1 99.6)">2</text>
<text x="218.2" y="99.6" transform="rotate(-90 218.2 99.6)">VCC</text>
<text x="207.6" y="104.6" transform="rotate(-90 207.6 104.6)">D2</text>
<text x="210.4" y="104.6" transform="rotate(-90 210.4 104.6)">1N4004</text>
<text x="229.7" y="104.3">ZNS5112</text>
<text x="229.7" y="102.1">K2</text>
<text x="215.7" y="119.9">BC547</text>
<text x="215.7" y="117.3">T2</text>
<text x="117.3" y="125.6">GND</text>
<text x="204.3" y="123.4">R2</text>
<text x="231.6" y="125.6">GND</text>
<text x="168.5" y="128.8" transform="rotate(-90 168.5 128.8)">R3</text>
<text x="173.3" y="128.8" transform="rotate(-90 173.3 128.8)">470</text>
<text x="204.3" y="128.3">470</text>
<text x="162.4" y="135.1" transform="rotate(-90 162.4 135.1)">VCC</text>
<text x="111.6" y="142.7">K2</text>
</g>
<g font-size="2.5" fill="#800000">
<text x="129.4" y="58.9">USB_switch</text>
<text x="129.2" y="91.2">TS3USB30E</text>
<text x="131.9" y="114.8">DS24xx</text>
<text x="131.9" y="145.2">DS2438</text>
</g>
<g font-size="2.5" fill="#008000">
<text x="192.8" y="178.3">Usb_switch Rev 1.0</text>
<text x="192.8" y="180.8">24/8/2015</text>
</g>
<g font-size="2.1" fill="#808080">
<text x="98.8" y="33.2">14</text>
<text x="106.9" y="33.2">12</text>
<text x="220.4" y="35.7" transform="rotate(-90 220.4 35.7)">A1</text>
<text x="103.6" y="41.3" transform="rotate(-90 103.6 41.3)">11</text>
<text x="220.4" y="43.9" transform="rotate(-90 220.4 43.9)">A2</text>
<text x="68.8" y="53.5">4</text>
<text x="90.3" y="53.5">8</text>
<text x="101.2" y="53.5">7</text>
<text x="68.8" y="58.6">2</text>
<text x="68.8" y="56">3</text>
<text x="90.3" y="58.6">4</text>
<text x="90.3" y="56">6</text>
<text x="101.2" y="58.6">3</text>
<text x="101.2" y="56">5</text>
<text x="68.8" y="61.1">1</text>
<text x="90.3" y="61.1">2</text>
<text x="101.2" y="61.1">1</text>
<text x="125.9" y="61.1">S</text>
<text x="131.7" y="62.2">S</text>
<text x="151.2" y="62.2">VCC</text>
<text x="159.6" y="61.1">VCC</text>
<text x="201.5" y="63.7">1</text>
<text x="122.9" y="66.2">D1+</text>
<text x="122.9" y="71.3">D2+</text>
<text x="131.7" y="67.3">D1+</text>
<text x="152.3" y="67.3">OE</text>
<text x="159.6" y="71.3">D1-</text>
<text x="159.6" y="66.2">OE</text>
<text x="201.5" y="66.2">2</text>
<text x="201.5" y="68.7">3</text>
<text x="201.5" y="71.3">4</text>
<text x="131.7" y="72.4">D2+</text>
<text x="151.6" y="72.4">D1-</text>
<text x="68.8" y="84">2</text>
<text x="68.8" y="81.4">3</text>
<text x="68.8" y="78.9">4</text>
<text x="90.3" y="84">4</text>
<text x="90.3" y="81.4">6</text>
<text x="90.3" y="78.9">8</text>
<text x="101.2" y="84">3</text>
<text x="101.2" y="81.4">5</text>
<text x="101.2" y="78.9">7</text>
<text x="122.8" y="84">GND</text>
<text x="124.1" y="78.9">D+</text>
<text x="131.7" y="80">D</text>
<text x="151.6" y="80">D2-</text>
<text x="159.6" y="84">D-</text>
<text x="159.6" y="78.9">D2-</text>
<text x="68.8" y="86.5">1</text>
<text x="90.3" y="86.5">2</text>
<text x="101.2" y="86.5">1</text>
<text x="131.7" y="85.1">GND</text>
<text x="152.8" y="85.1">D-</text>
<text x="228" y="104.3" transform="rotate(-90 228 104.3)">A1</text>
<text x="228" y="112.5" transform="rotate(-90 228 112.5)">A2</text>
<text x="128.4" y="119.5">1</text>
<text x="154.6" y="119.5">8</text>
<text x="128.4" y="124.6">2</text>
<text x="134.2" y="120.6">GND</text>
<text x="134.2" y="125.7">VSEN+</text>
<text x="146.1" y="125.7">NC1</text>
<text x="147" y="120.6">DQ</text>
<text x="154.6" y="124.6">7</text>
<text x="128.4" y="129.7">3</text>
<text x="134.2" y="130.8">VSEN-</text>
<text x="147.2" y="130.8">NC</text>
<text x="154.6" y="129.7">6</text>
<text x="103.9" y="137.3">14</text>
<text x="111.9" y="137.3">12</text>
<text x="128.4" y="134.7">4</text>
<text x="134.2" y="135.8">VAD</text>
<text x="145.8" y="135.9">VDD</text>
<text x="154.6" y="134.7">5</text>
<text x="108.7" y="145.4" transform="rotate(-90 108.7 145.4)">11</text>
</g>
<g font-size="1.8" fill="#808080">
<text x="187.7" y="34.5" transform="rotate(-90 187.7 34.5)">1</text>
<text x="92.5" y="107.2" transform="rotate(-90 92.5 107.2)">1</text>
</g>
<text font-size="1.8" fill="#800000" x="209.5" y="70.5" transform="rotate(-90 209.5 70.5)">USB</text>
<g font-size=".6" fill="#800080">
<text x="236.2" y="35.1" transform="rotate(-90 236.2 35.1)">SpiceOrder 2</text>
<text x="236.2" y="40.2" transform="rotate(-90 236.2 40.2)">SpiceOrder 1</text>
<text x="208.3" y="106.2" transform="rotate(-90 208.3 106.2)">SpiceOrder 2</text>
<text x="208.3" y="111.3" transform="rotate(-90 208.3 111.3)">SpiceOrder 1</text>
</g>
</svg>
